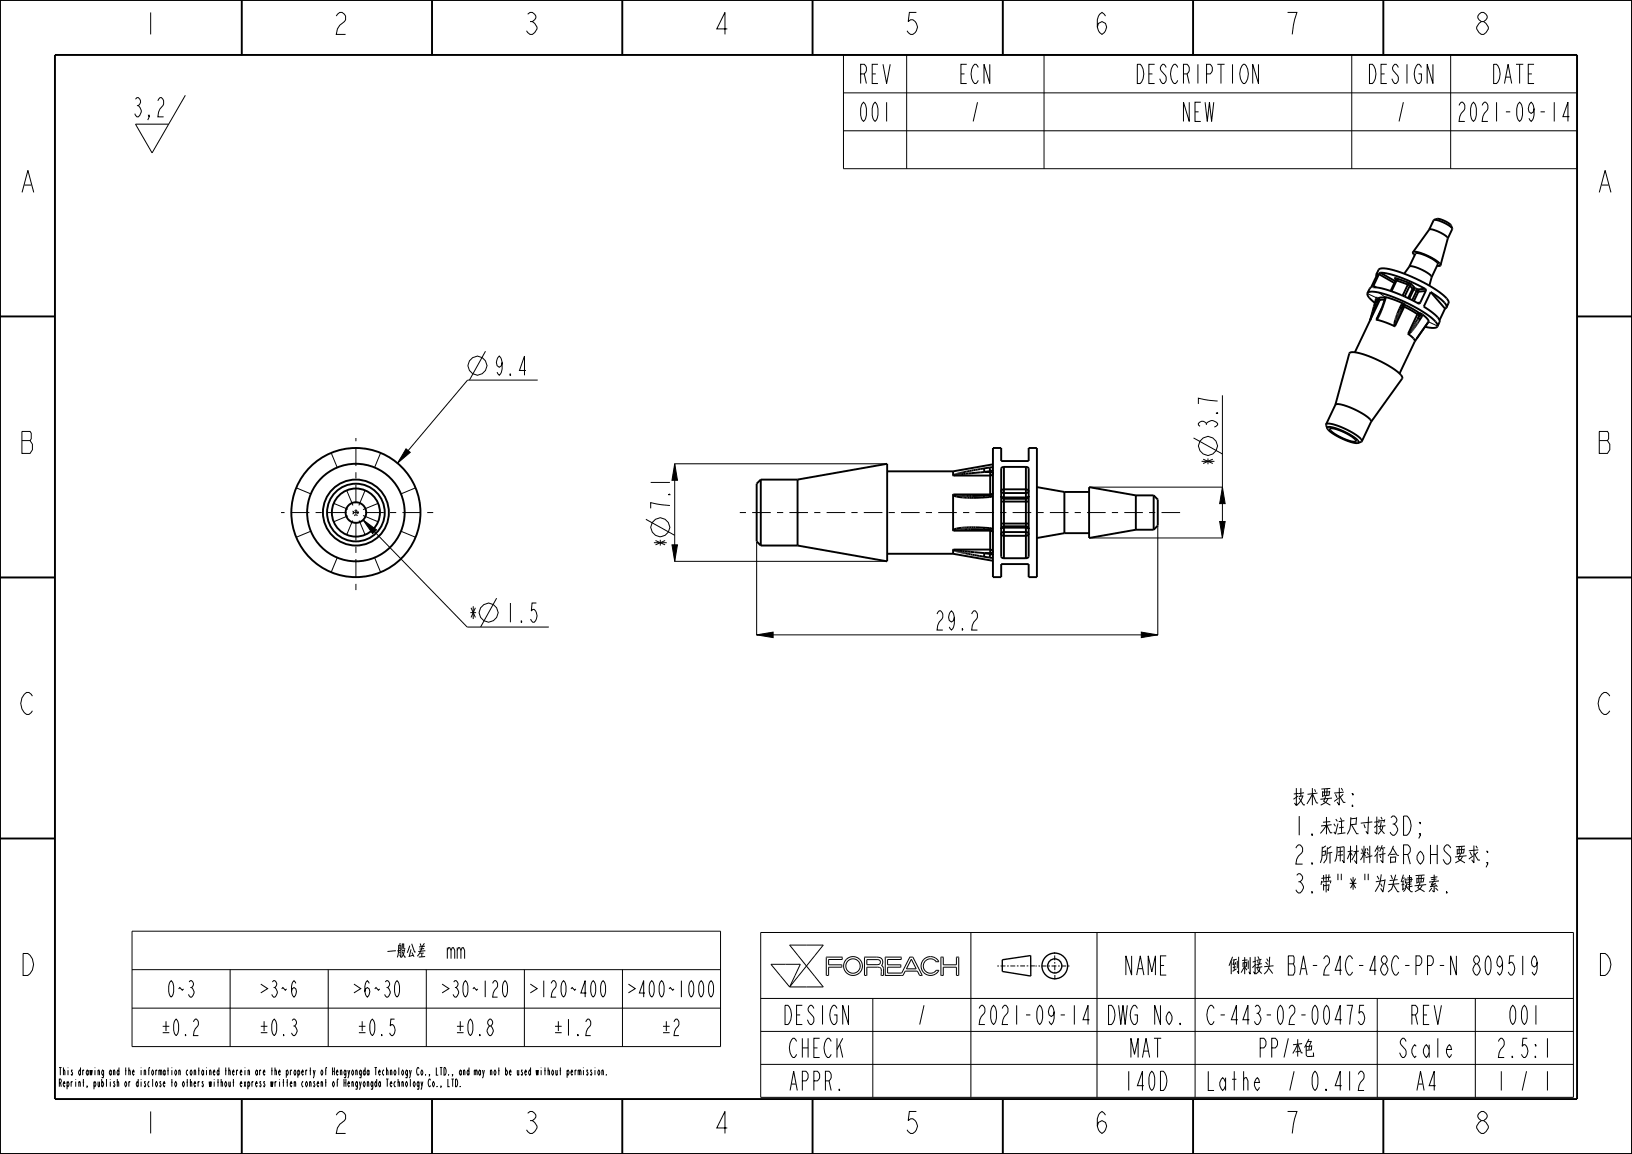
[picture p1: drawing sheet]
<svg xmlns="http://www.w3.org/2000/svg" width="297mm" height="210mm" viewBox="0 0 297 210" stroke-linecap="round" stroke-linejoin="round" font-family="sans-serif">
<g fill="none" stroke="#000" stroke-width=".18">
<path d="M24.7 18.1l.2-.3a.78 .78 0 0 1 .7 .6 .78 .78 0 0 1-.4 .8l.2 .3a1.2 1.2 0 0 1-.2 1.8h-.3l-.4-.6M24.9 19.2h.3M28.7 18.3l.4-.5h.3a1.25 1.25 0 0 1-.3 2l-.2 .6-.2 .9h1.1M33.7 17.3l-6 10.5-3-5.2h6M153.5 10h133.5v20.7h-133.5zM153.5 16.9h133.5M165 10v20.7M190 10v20.7M246 10v20.7M264 10v20.7M27.2 21.3l-.2-.3h.2v.3l-.3 .5M153.5 23.8h133.5"/>
<path d="M88.3 63.9l-2.9 5.3M97.9 69.2h-12.8l-12.8 15.1M217.2 79.7l5.3 2.9M222.5 71.9v26M66.1 94.6l2.4 1.8-.7 .7zM66.1 94.6l18.9 19.5h14.9M73.9 81.7l.8 .6-2.4 2zM117.5 94.5l5.3 2.9M122.3 99.1h1l-.5 3zM122.7 84.4h38.7M122.8 84.4l.5 3h-1zM122.8 84.4v17.7"/>
<path d="M137.7 98.6v17M198.3 97.9h24.2M198.3 88.6h24.2M210.7 95.7v19.9M222 94.9h1l-.5 3zM222.5 88.6l.5 3h-1zM90.4 108.9l-2.9 5.2M122.7 102.1h38.7M137.7 115.5l3-.5v1zM137.7 115.5h73M207.7 115l3 .5-3 .5zM24 169.5h107.1v21h-107.1z"/>
<path d="M24 176.5h107.1M41.9 176.5v14M59.7 176.5v14M77.6 176.5v14M82.1 173l.2-.5h.2l.3 .5v1.5M83.2 173l.2-.5h.3l.2 .5v1.5M83.2 172.5v2M83.9 173l.2-.5h.2l.3 .5v1.5M95.4 176.5v14M113.3 176.5v14M138.4 169.7h147.9v30h-147.9zM140.3 175.5h5.3l-1.9 4.1z"/>
<path d="M143.7 172h6.1l-3 3.8zM146.8 175.8l3 3.8h-6.1M146.8 175.8l-3.1 3.8M150.8 177.5v-1.5h2.4v-.4h-2.4v-1h2.4l.1-.4h-2.9v3.3h.4M157.8 174.6l2.1 .1 .3 .1v.4l-.4 .3h-2zM157.8 177.5v-1.5h1.9l.4 .1 .2 .2 .1 1.2h.4M160.8 177.5v-1.3l-.4-.5 .2-.6-.2-.7-.7-.2h-2.3l-.1 3.3h.5M164.3 177.5h.1M165.9 174.6l.8 1.7h-1.7zM166.1 174.2h-.5l-1.5 2.9h-2.6v-1.1h2.4v-.4h-2.4v-1h2.5v-.4h-2.9v3.3h3.2M166.1 174.2h.1M166.1 174.2l1.7 3.3h-.4l-.4-.8h-2.3l-.4 .8"/>
<path d="M170.4 175l-.7-.5h-.8l-.6 .5-.3 .8 .3 .8 .6 .4h.8l.7-.4M170.4 176.6h.1M170.4 175h.1M170.4 176.6h.4M170.4 175h.5l-.4-.5-.5-.3-.7-.1-.7 .1-.5 .4-.3 .5-.2 .5 .1 .7 .5 .8 1 .4 1-.2 .7-.7M170.8 176.6h.1M171.2 174.2h.5v1.4h2.4v-1.4h.4v3.3h-.4v-1.5h-2.4v1.5h-.5zM176.7 169.7v30M199.6 169.7v30M217.5 169.7v30M24 183.5h107.1M138.4 181.7h147.9"/>
<path d="M138.4 187.7h147.9M138.4 193.7h147.9M158.8 181.7v18M250.6 181.7v18M268.5 181.7v18"/>
<circle cx="86.9" cy="66.5" r="1.72"/>
<circle cx="120.2" cy="96" r="1.72"/>
<circle cx="219.8" cy="81.2" r="1.72"/>
<circle cx="88.9" cy="111.5" r="1.72"/>
<circle cx="155.2" cy="175.8" r="1.31"/>
<circle cx="155.2" cy="175.8" r="1.71"/>
</g>
<path d="M66.1 94.6l2.4 1.8-.7 .7zM73.9 81.7l.8 .6-2.4 2zM122.8 84.4l.5 3h-1zM222.5 88.6l.5 3h-1zM222 94.9h1l-.5 3zM122.3 99.1h1l-.5 3zM137.7 115.5l3-.5v1zM207.7 115l3 .5-3 .5z" fill="#000"/>
<g fill="none" stroke="#000" stroke-width=".35">
<path d="M0 0h297v210h-297zM10 10h277v190h-277zM44 .1v10M78.6 .1v10M113.2 .1v10M147.9 .1v10M182.5 .1v10M217.1 .1v10M251.7 .1v10M0 57.6h10M248.9 53.3a4.9 4.9 0 0 1 3.5 .3 23.9 23.9 0 0 1 9 5.1l.1 .1a.51 .51 0 0 1 .1 .7 .51 .51 0 0 1-.7 .2l-1.6-.2M248.9 53.3v.4l.2 .4 1.1 1"/>
<path d="M249.3 58.3h.1M249.3 58.2v.1M249.4 58.3h.1M249.4 58.2h.1M249.9 52l.5 .3M249.9 52v.3a15.7 15.7 0 0 1 5.7 1.7M250.2 55.2h.3M250.4 54.6l-1.1 3.7M250.4 54.6h.3M250.5 58.2h.1M250.5 55.2l-1.1 3M250.5 49.9l.4-.9a4.9 4.9 0 0 1 3.5 .4 23.9 23.9 0 0 1 9 5l.2 .6-.4 1"/>
<path d="M250.5 49.9v.3M250.5 49.9l.3-.2-1.3 2.6-.2 .2-.4 .8M250.5 58.2l1.4 .4 1.9 .8M250.6 57.9l-.1 .3M250.7 57.9h-.1M250.7 54.6l.3 .1M250.7 54.6l-.2 .6M250.7 57.9h.1M250.7 54.2v.4M250.7 54.2l.2 .1M250.7 54.2h-.2l-.1 .4M250.7 57.8v.1"/>
<path d="M250.7 57.8h.1M250.9 54.3l-.4 .9M250.9 54.3l.1 .4M251 49.9l2.8 1.6M251 49.9l-1.1 2.1M251 54.7l-4.4 9.4M251.2 49.6a21.5 21.5 0 0 1 8.1 3M251.2 49.6l-.2 .3M251.2 49.6l2.7 1.6M251.4 56.2l-.9 2M251.8 55h.1M251.8 55l-1.1 2.8"/>
<path d="M252 54.1h.1M252 54.6l-.7-.1-.3 .2M252 54.4h.1M252 54.1v.1M252 54.2l-.2 .8M252 54.2l-.7-.1-.4 .2M252.1 54.4l-.9 2.5-.7 1.3M252.1 54.1v.3M252.1 54.1h-.1M252.1 54.1l3.2 1.1M253.8 59.4h.1M253.9 59.1v.3"/>
<path d="M253.9 50.7l.1 .3M253.9 50.7l.1 .2M253.9 59.1h.1M253.9 59v.1M253.9 59h.1M253.9 58.9v.1M253.9 58.9h.1M254 51h.2M254 51l-.9 2M254.2 51l-1 2M254.2 51l2 .8M254.2 50.7l-.3-.1v.1"/>
<path d="M254.2 50.7v.3M254.2 50.7l2.1 .7M255 55.5l-1 2.4-.2 1v.5M255 55.5l.3 .1M255.3 55.2l.4 .2M255.3 55.2l-.3 .3M255.3 55.6l.3 .2M255.3 55.6l-.3 .6-.2-.2M255.3 55.6h.1M255.3 55.6l-1.4 3.3M255.6 55.8l-1.7 3.6M255.6 55.8l2.3 1.4"/>
<path d="M255.6 54l2.5 1.2 .4-.1M255.7 55.5l2.6 1.4M255.7 55.5l-.1 .3M255.7 55.5l-.4 .1M255.7 55.4h-.2l-.2 .2M255.7 55.4v.1M256.2 51.8l.4 .2M256.2 51.8l-.9 2M256.3 51.4l.6 .4M256.3 51.4l-.1 .4M256.5 48.5l1.1-2.4a4.9 4.9 0 0 1 3.3 1.2l.6 .4 .2 .3-1.2 2.4M256.5 48.5l-1 1.3"/>
<path d="M256.5 48.5a5.9 5.9 0 0 1 3.6 1.4l.4 .5M256.6 52l.5 .6M256.6 52l-1 2M256.9 51.8l.5 .6M256.9 51.8l-.3 .2M257.1 52.6l-.8 1.7M257.1 52.6l1 .5M257.1 45.9l.4 .5M257.1 45.9a5.8 5.8 0 0 1 3.7 1.2 2.33 2.33 0 0 1 1.4 1.2M257.4 52.4l.6 .3M257.4 52.4l-.9 2M257.4 52.4l-.3 .2"/>
<path d="M257.9 57.2l-1.6 3.5M257.9 57.2l.4 .1M258 52.7l-1 1.9M258 52.7l.1 .4M258.1 57.9l-1.4 2.4M258.1 57.9l.3 .2M258.1 53.1l-.8 1.7M258.3 56.9l.1 .1M258.3 56.9v.4M258.3 56.9l-.4 .3M258.3 57.3l.1 .1M258.3 57.3l-.2 .6"/>
<path d="M258.4 57.4l.4 .2M258.4 57.4l-.3 .5M258.4 57l.5 .2M258.4 57v.4M258.5 55.1h-.6M258.8 57.6l-1.6 2.3-.9 .9M258.9 57.2l-.1 .4M258.9 57.2l.8 .7 .3 .6M259 59.9l-.3 .4M259.3 52.6l.2 .4M259.3 52.6l-1.3 .1M259.4 59.4l-.6 .9"/>
<path d="M259.4 59.3h.1M259.5 53l-1 2.1M259.5 53l-1.4 .1M259.8 58.8l-.6 .9M259.9 58.7l-.1 .1M259.9 58.6v.1M260 58.6h-.1M260 58.5l-.1 .1M260 58.5v.1M260.1 41.8a4.9 4.9 0 0 1 3.4 1.6M260.1 41.8l-3 4.1M260.4 53.1a6.2 6.2 0 0 1 2.9 2.7l-.1 .2"/>
<path d="M260.4 53.1l2.6 3.1M260.4 53.1l-1.3 2.7a6.2 6.2 0 0 1 2.9 2.6l-.4 .9M260.5 50.4l-.4 1.6M261 40l.7 .1 1.1 .4 1 .6 .5 .5M261 40l.7-.2 1.2 .4 1.1 .7 .3 .7M261 40l-.9 1.8M262.2 48.3l-.7 .1M263 56.2l-1 2.1M263.2 56l-.2 .2M263.5 43.4l-1.3 4.9M264.3 41.6l-.8 1.8M287 57.6h10"/>
<path d="M241.3 77.2a2.43 2.43 0 0 1 2.2 .3l2.1 .9a3.9 3.9 0 0 1 2.2 1.9M241.3 77.2l.3 .8M241.6 78l-.1-.2a2.51 2.51 0 0 1 2.2 .4l1.4 .6a3.8 3.8 0 0 1 2.1 1.7l-.1 .1M241.6 78a9.4 9.4 0 0 0 5.5 2.6M242 78a5.9 5.9 0 0 1 3.7 1.3 1.48 1.48 0 0 1 1.1 1 5.9 5.9 0 0 1-3.7-1.2 1.48 1.48 0 0 1-1.1-1.1zM243 73.7l2.6-9.5a4.5 4.5 0 0 1 3.1 .5 16.2 16.2 0 0 1 6.4 3.7l.1 .5-5.7 7.9M243 73.7a2.33 2.33 0 0 1 2.1 .2l1.5 .7a6 6 0 0 1 2.9 2.1v.1M243 73.7l-1.7 3.5M249.5 76.8l-1.7 3.5M256.3 60.7v.1M256.3 60.8a1.94 1.94 0 0 1 1.2 1.3M256.5 60.5l-.2 .2"/>
<path d="M256.5 60.5h.1M256.5 60.4v.1M256.6 60.4h-.1M256.6 60.3v.1M256.7 60.3h-.1M257.5 62.1l-2.8 5.9M257.5 62.1h.1M257.6 62l-.1 .1M257.7 61.7l-.1 .3M257.9 61.4l-.2 .4M258.2 61l-.4 .6M258.5 60.6l-.4 .6"/>
<path d="M258.8 60.3l-.3 .4M138.5 87.3v12M138.5 99.3h6.6M138.5 87.3h6.6M138.5 87.3l-.8 .7v10.5l.8 .8M145.1 87.3l16.4-2.9v17.7l-16.4-2.8M145.1 87.3v12M161.5 85.8h12M173.5 90.1l.7 .3 1.5 .2 4.4-.1M173.5 86.5h.1M173.5 96.5v.1M173.5 85.8v.7"/>
<path d="M173.5 90.1v6.4M173.5 96.6l7.1 .1M173.5 90l.6 .2h1.8l4.3-.1M173.5 90v.1M173.6 86.5h-.1M173.7 86.5h-.1M173.7 86.5h.1M173.8 86.5h-.1M173.8 86.5h.1M173.9 96.4l-.4 .2M174 96.4l3.1-.1 3.1 .1M174 96.4h-.1"/>
<path d="M179.1 96v.4M179.1 85.2l.1 .7M179.1 90.2v.3M179.2 85.9h1.1a.33 .33 0 0 1 .4 .3 .33 .33 0 0 1-.4 .3h-6.8M179.2 85.9l-5.4 .6M180.1 96.1l.1 .3M180.1 85.1l.1 .6M180.1 96.1l-4.3-.1-1.6 .2-.7 .3M180.1 96.1l.6 .2M180.1 85.1l-4.5 .8-2.1 .6M180.2 90.1l-.1 .4M180.2 96.4l.3 .2 .2 .3"/>
<path d="M180.2 85.7l.5 .1M180.2 85.7v4.4M180.2 96.4v4.4M180.2 85.7l-1 .2M180.6 89.9l-7.1 .1M180.7 89.6l-.2 .3-.3 .2M180.7 85l-.6 .1M180.7 84.5l-7.2 1.3M180.7 90.2l-.6 .3M180.7 81.5h1.5v2.4h5v-2.4h1.5v23.5h-1.5v-2.4h-5v2.4h-1.5zM182.2 90.3l.4 .2h4.1h.3l.2-.2-.1 .2-.4 .3h-4l-.3-.1zM182.2 95.3h5"/>
<path d="M182.2 91.3h5M182.3 97l.4-.2h4.1a.36 .36 0 0 1 .4 .4 .36 .36 0 0 1-.5 .3h-4a.36 .36 0 0 1-.4-.1 .36 .36 0 0 1 0-.4zM182.3 89.2l.4-.2h4a.36 .36 0 0 1 .5 .4 .36 .36 0 0 1-.5 .3h-4.1a.33 .33 0 0 1-.3-.1 .33 .33 0 0 1 0-.4zM182.4 95.8h4.3h.3l.2 .5-.4-.3h-4.1l-.4 .1-.1 .2zM182.7 85v16.6M182.7 85h4M182.7 85l-.4 .1-.1 .2v15.9l.1 .3 .4 .1M186.7 85l.4 .1 .1 .2v15.9l-.1 .3-.4 .1M186.7 85v16.6M188.7 88.6l5 .9M193.7 97l-5 .9M193.7 97h4.5"/>
<path d="M193.7 89.5h4.5M193.7 89.5v7.5M206.7 90.1l-8.5-1.5v9.3l8.5-1.5M206.7 90.1v6.3M206.7 96.4h3.3M206.7 90.1h3.3M210 90.1l.7 .8v4.7l-.7 .8M210 90.1v6.3M247.8 80.3l-.7 .3M0 105.1h10M161.5 100.8h12M173.5 100.1l2 .6 4.6 .8"/>
<path d="M173.5 100.8l7.2 1.3M173.5 100.1v.7M173.5 100h6.7a.34 .34 0 0 1 .5 .2 .34 .34 0 0 1-.3 .4l-1.2 .1M173.5 100v.1M173.5 100l5.7 .7M179.2 100.7l-.1 .6M179.2 100.7l1 .1M180.1 101.5h.6M180.2 100.8l-.1 .7M180.7 100.8h-.5M182.7 101.6h4M287 105.1h10"/>
<path d="M0 152.6h10M287 152.6h10M44 200.1v10M78.6 200.1v10M113.2 200.1v10M147.9 200.1v10M182.5 200.1v10M217.1 200.1v10M251.7 200.1v10"/>
<circle cx="64.8" cy="93.3" r="11.8"/>
<circle cx="64.8" cy="93.3" r="8.9"/>
<circle cx="64.8" cy="93.3" r="6"/>
<circle cx="64.8" cy="93.3" r="4.4"/>
<circle cx="64.8" cy="93.3" r="5.3"/>
<circle cx="64.8" cy="93.3" r="1.88"/>
</g>
<g fill="none" stroke="#000" stroke-width=".25">
<path d="M187.6 173.9v3.7l-5.2-.8v-2.1l5.2-.8"/>
<circle cx="192" cy="175.8" r="2.34"/>
<circle cx="192" cy="175.8" r="1.29"/>
</g>
<path d="M181.5 175.8h6.8M191.9 173.3l.1 5M194.6 175.8h-6.2" fill="none" stroke="#000" stroke-width=".18" stroke-dasharray=".3 .3 .9 .3" stroke-linecap="butt"/>
<!-- layer: 02___PRT_ALL_AXES -->
<path d="M214.8 93.3h-81.1" fill="none" stroke="#000" stroke-width=".18" stroke-dasharray="1.1 1.1 3.4 1.1" stroke-dashoffset="2.3" stroke-linecap="butt"/>
<path d="M64.8 93.3v15M64.8 93.3v-13.6M64.8 93.3h-13.7M64.8 93.3h14" fill="none" stroke="#000" stroke-width=".18" stroke-dasharray="1.1 1.1 3.4 1.1" stroke-dashoffset=".6" stroke-linecap="butt"/>
<!-- layer: 03___PRT_ALL_CURVES -->
<g fill="none" stroke="#000" stroke-width=".18" stroke-dasharray="3 .9 .3 .6 .3 .9" stroke-linecap="butt">
<path d="M248.8 53.4l1.7 .8M250.9 53.2l1.2 .9M259.4 59.4l.1 .1M260 58.6l1.6 .7M56.6 96.7l-2.7 1.1M56.6 89.9l-2.7-1.1M60.3 82.4l1.1 2.7M63.1 89.2l3.3 8.1M66.4 89.2l-3.3 8.1M68.8 91.6l-8.1 3.3M68.8 94.9l-8.1-3.3M69.3 82.4l-1.1 2.7"/>
<path d="M75.6 88.8l-2.6 1.1M75.6 97.8l-2.6-1.1M61.4 101.5l-1.1 2.6M68.2 101.5l1.1 2.6"/>
</g>
<g font-size="5.2">
<text x="26.1" y="6.3">1</text>
<text x="60.7" y="6.3">2</text>
<text x="95.4" y="6.3">3</text>
<text x="130" y="6.3">4</text>
<text x="164.6" y="6.3">5</text>
<text x="199.2" y="6.3">6</text>
<text x="233.9" y="6.3">7</text>
<text x="268.5" y="6.3">8</text>
<text x="3.8" y="35">A</text>
<text x="290.8" y="35">A</text>
<text x="3.8" y="82.5">B</text>
<text x="290.8" y="82.5">B</text>
<text x="3.8" y="130">C</text>
<text x="290.8" y="130">C</text>
<text x="3.8" y="177.5">D</text>
<text x="290.8" y="177.5">D</text>
<text x="26.1" y="206.3">1</text>
<text x="60.7" y="206.3">2</text>
<text x="95.4" y="206.3">3</text>
<text x="130" y="206.3">4</text>
<text x="164.6" y="206.3">5</text>
<text x="199.2" y="206.3">6</text>
<text x="233.9" y="206.3">7</text>
<text x="268.5" y="206.3">8</text>
</g>
<g font-size="4.6">
<text x="155.8" y="15.2">REV</text>
<text x="174.1" y="15.2">ECN</text>
<text x="205.5" y="15.2">DESCRIPTION</text>
<text x="248.2" y="15.2">DESIGN</text>
<text x="270.9" y="15.2">DATE</text>
<text x="155.8" y="22.1">001</text>
<text x="176.4" y="22.1">/</text>
<text x="214.6" y="22.1">NEW</text>
<text x="253.9" y="22.1">/</text>
<text x="264.1" y="22.1">2021-09-14</text>
<text x="89.8" y="68.3">9.4</text>
<text x="221.6" y="78.2" transform="rotate(-90 221.6 78.2)">3.7</text>
<text x="221.6" y="85" transform="rotate(-90 221.6 85)">*</text>
<text x="121.9" y="93" transform="rotate(-90 121.9 93)">7.1</text>
<text x="121.9" y="99.8" transform="rotate(-90 121.9 99.8)">*</text>
<text x="85.1" y="113.2">*</text>
<text x="91.8" y="113.2">1.5</text>
<text x="170" y="114.7">29.2</text>
<text x="235.2" y="146.7">技术要求:</text>
<text x="235.2" y="152">1.未注尺寸按3D;</text>
<text x="235.2" y="157.2">2.所用材料符合RoHS要求;</text>
<text x="235.2" y="162.5">3.带&quot;*&quot;为关键要素.</text>
<text x="204" y="177.4">NAME</text>
<text x="216.7" y="177.4">倒刺接头 BA-24C-48C-PP-N 809519</text>
<text x="141.8" y="186.4">DESIGN</text>
<text x="166.6" y="186.4">/</text>
<text x="176.8" y="186.4">2021-09-14</text>
<text x="200.6" y="186.4">DWG No.</text>
<text x="218.1" y="186.4">C-443-02-00475</text>
<text x="256.2" y="186.4">REV</text>
<text x="274" y="186.4">001</text>
<text x="143" y="192.4">CHECK</text>
<text x="205.2" y="192.4">MAT</text>
<text x="228.6" y="192.4">PP本色</text>
<text x="232.9" y="192.4">/</text>
<text x="253.9" y="192.4">Scale</text>
<text x="271.7" y="192.4">2.5:1</text>
<text x="143" y="198.4">APPR.</text>
<text x="204" y="198.4">140D</text>
<text x="218.9" y="198.4">Lathe</text>
<text x="234.1" y="198.4">/ 0.412</text>
<text x="257.3" y="198.4">A4</text>
<text x="272.1" y="198.4">1</text>
<text x="276.3" y="198.4">/ 1</text>
</g>
<g font-size="3.9">
<text x="65.9" y="174.5">一般公差</text>
<text x="30" y="181.5">0~3</text>
<text x="45.9" y="181.5">＞3~6</text>
<text x="62.8" y="181.5">＞6~30</text>
<text x="78.7" y="181.5">＞30~120＞120~400＞400~1000</text>
<text x="28.1" y="188.5">±0.2</text>
<text x="45.9" y="188.5">±0.3</text>
<text x="63.8" y="188.5">±0.5</text>
<text x="81.6" y="188.5">±0.8</text>
<text x="99.5" y="188.5">±1.2</text>
<text x="119.3" y="188.5">±2</text>
</g>
<g font-size="1.8">
<text x="10.6" y="195.7">This drawing and the information contained therein are the property of</text>
<text x="10.6" y="197.8">Reprint, publish or disclose to others without express written consent of</text>
<text x="60.3" y="195.7">Hengyongda Technology Co., LTD., and may not be used without permission.</text>
<text x="62.4" y="197.8">Hengyongda Technology Co., LTD.</text>
</g>
</svg>
